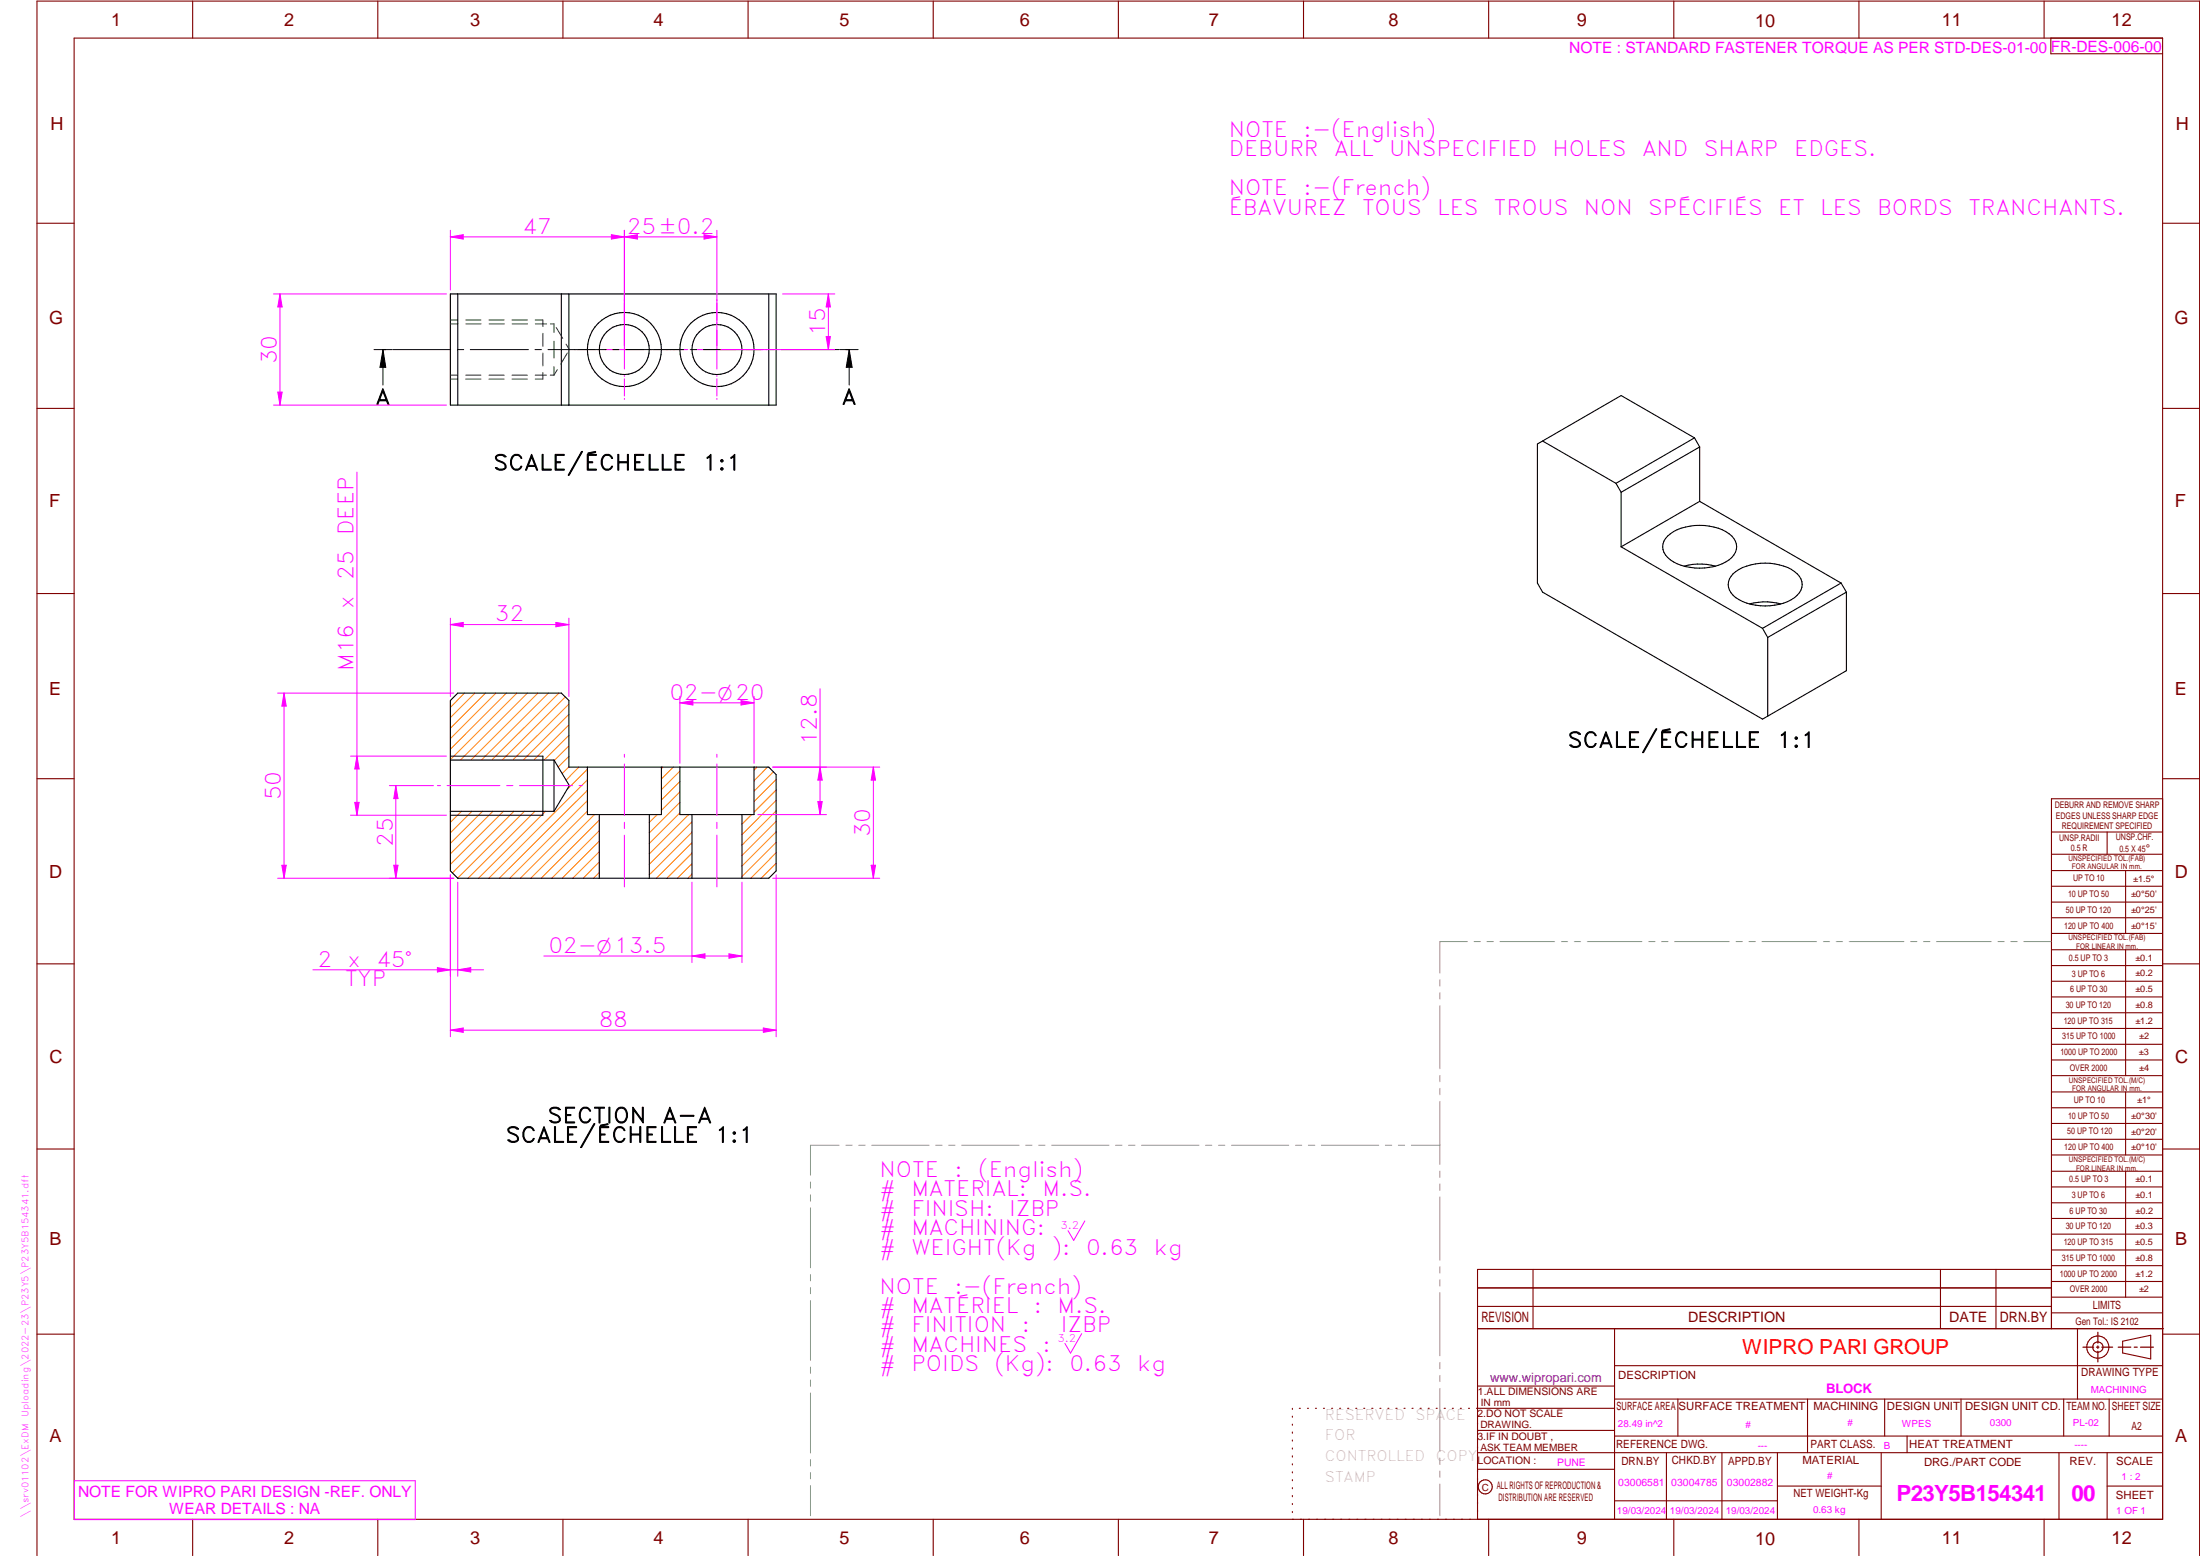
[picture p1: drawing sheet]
<svg xmlns="http://www.w3.org/2000/svg" width="594mm" height="420mm" viewBox="0 0 594 420" stroke-linecap="round" stroke-linejoin="round" font-family="sans-serif">
<g fill="none" stroke="#800000" stroke-width=".3">
<path d="M20 10.3h564v400h-564zM52 .3v10M102 .3v10M152 .3v10M202 .3v10M252 .3v10M302 .3v10M352 .3v10M402 .3v10M452 .3v10M502 .3v10M552 .3v10"/>
<path d="M553.8 10.3v4.2h30.2M10 60.3h10M584 60.3h10M10 110.3h10M584 110.3h10M10 160.3h10M584 160.3h10M10 210.3h10M584 215.7h-30v143.1M584 210.3h10M554 224.7h30M554 230.7h30"/>
<path d="M554 235.1h30M554 239.3h30M569 224.7v6M574 235.1v17M554 243.6h30M554 247.8h30M554 252.1h30M554 256.5h30M574 256.5v33.9M10 260.3h10M554 260.7h30M554 265h30"/>
<path d="M554 269.2h30M554 273.5h30M554 277.7h30M584 260.3h10M554 282h30M554 286.2h30M554 290.4h30M554 294.9h30M554 299.1h30M574 294.9v17M10 310.3h10M554 303.4h30"/>
<path d="M554 307.6h30M554 311.9h30M554 316.3h30M574 316.3v34M584 310.3h10M554 320.5h30M554 324.8h30M554 329h30M554 333.2h30M554 337.5h30M399 358.8h185.2M399 352.8h155"/>
<path d="M399 347.8h155M414 342.8v16M436 358.8v51.5M524 342.8v16M539 342.8v16M554 341.8h30M554 346h30M554 350.3h30M554 354.5h30M554 342.8h-155v67.5M561 358.8v19M10 360.3h10"/>
<path d="M399 374.3h37M436 377.8h148M453.1 377.8v10M488.1 377.8v14.5M508.9 377.8v10M529.5 377.8v10M557.3 377.8v10M569.5 377.8v10M573.2 362.2l7.6-1.6v6.3l-7.6-1.6zM584 368.8h-148M584 360.3h10M349 380.3v.3"/>
<path d="M349 382.4v.3M349 384.6v.3M349 386.7v.3M349 388.8v.3M349 391v.3M349 393.1v.3M349 395.3v.3M349 397.4v.3M349 399.5v.3M350.9 380.3h.2M353.1 380.3h.2M355.2 380.3h.3"/>
<path d="M357.4 380.3h.3M359.6 380.3h.3M361.7 380.3h.3M363.9 380.3h.3M366.1 380.3h.3M368.3 380.3h.2M370.4 380.3h.3M372.6 380.3h.3M374.8 380.3h.3M376.9 380.3h.4M379.1 380.3h.3M381.3 380.3h.3"/>
<path d="M383.4 380.3h.4M385.6 380.3h.3M387.8 380.3h.3M390 380.3h.3M392.2 380.3h.3M394.3 380.3h.3M396.5 380.3h.3M398.7 380.3h37.3M399 396.7h37M399 392.3h185M399 386.2h37M436 387.8h148"/>
<path d="M450 392.3v18M465 392.3v18M480 392.3v18M508 392.3v18M515 387.8v4.5M556 392.3v18M569 392.3v18M52 410.3v9.7M102 410.3v9.7M152 410.3v9.7M202 410.3v9.7M252 410.3v9.7"/>
<path d="M302 410.3v9.7M349 401.7v.3M349 403.8v.4M349 406v.3M349 408.1v.3M352 410.3v9.7M402 410.3v9.7M436 405.3h44M452 410.3v9.7M480 401.3h28M502 410.3v9.7M552 410.3v9.7"/>
<path d="M569 401.3h15M10 420v-419.7h584v419.7"/>
<circle cx="566.5" cy="363.7" r="1.39"/>
<circle cx="566.5" cy="363.8" r="3"/>
<circle cx="401.1" cy="401.5" r="1.9"/>
</g>
<g fill="none" stroke="#f0f" stroke-width=".27">
<path d="M155.1 94.4h.3M156 94.4h4.7M161.4 94.4h.2M163.4 94.4h10.5M168.6 80.9v.3M168.6 81.8v4.7M168.6 87.1v.3M168.6 89.2v10.5M175.6 94.4h.2M185.7 94.4h-9.2M186.3 94.4h.3M188.3 94.4h10.5"/>
<path d="M193.6 80.9v.3M193.6 81.8v4.7M193.6 87.1v.3M193.6 89.2v10.5M200.6 94.4h.3M201.5 94.4h4.7M206.8 94.4h.3M168.6 101.4v.2M168.6 102.3v4.6M168.6 107.6v.3M193.6 101.4v.2M193.6 102.3v4.6"/>
<path d="M193.6 107.6v.3M75 187.2h47.5M118.1 212.1h.8M120.7 212.1h14.3M136.8 212.1h1.7M140.3 212.1h14.3M156.4 212.1h.9M168.6 203.7v.8M168.6 206.3v13.9M193.6 203.7v.8M193.6 206.3v13.9M75 237.2h47.5"/>
<path d="M76.1 233.6h1.2l-.6 3.6zM168.6 222v1.7M168.6 225.5v14M193.6 222v1.7M193.6 225.5v14M292.9 329.7l-3 5.2-1.5-2.6M292.1 360.1l-3 5.3-1.5-2.6M20.1 399.8h92v10.5h-92z"/>
</g>
<g fill="none" stroke="#949494" stroke-width=".27">
<path d="M396.2 254.3h-7.4v8.5M398.1 254.3h1.6M401.5 254.3h1.8M405 254.3h14.8M421.6 254.3h1.7M425.1 254.3h1.7M428.6 254.3h14.8M445.2 254.3h1.7M448.7 254.3h1.7M452.2 254.3h14.8M468.8 254.3h1.7M472.3 254.3h1.7"/>
<path d="M475.8 254.3h14.8M492.4 254.3h1.7M495.8 254.3h1.8M499.4 254.3h14.7M516 254.3h1.6M519.4 254.3h1.8M522.9 254.3h14.8M539.5 254.3h1.7M543 254.3h1.7M546.5 254.3h7.4M388.8 264.5v1.8M388.8 268.1v1.6"/>
<path d="M388.8 271.6v17M388.8 290.4v1.7M388.8 293.9v1.7M388.8 297.4v17M218.9 319.2v1.6M226.6 309.2h-7.7v8.1M228.4 309.2h1.7M231.9 309.2h1.7M235.4 309.2h15.5M252.7 309.2h1.7M256.2 309.2h1.7M259.7 309.2h15.5"/>
<path d="M277 309.2h1.7M280.5 309.2h1.7M284 309.2h15.5M301.2 309.2h1.8M304.8 309.2h1.7M308.3 309.2h15.5M325.5 309.2h1.7M329.1 309.2h1.6M332.6 309.2h15.4M349.8 309.2h1.7M353.3 309.2h1.7M356.8 309.2h15.5"/>
<path d="M374.1 309.2h1.7M377.6 309.2h1.7M381.1 309.2h7.7M388.8 316.2v1.7M388.8 319.7v1.7M218.9 322.6v1.8M218.9 326.1v16.2M388.8 323.2v17.1M218.9 344.1v1.8M218.9 347.6v1.7M218.9 351.2v16.1M388.8 342.1v1.6"/>
<path d="M388.8 345.6v1.7M388.8 349v17.1M218.9 369.1v1.7M218.9 372.6v1.8M218.9 376.1v16.2M388.8 367.9v1.7M388.8 371.4v1.7M388.8 374.9v17M218.9 394.1v1.8M218.9 397.6v1.7M388.8 393.7v1.7M388.8 397.2v1.7"/>
<path d="M218.9 401.2v8.1M388.8 400.7v8.6"/>
</g>
<path d="M566.5 359.7v3M562.5 363.8h2.9M566.1 363.8h.7M566.5 363.4v.7M566.5 364.9v2.8M567.6 363.8h2.9M572 363.8h3.4M576.3 363.8h.8M578 363.8h3.5" fill="none" stroke="#800000" stroke-width=".34"/>
<g fill="none" stroke="#000" stroke-width=".3">
<path d="M121.6 79.4h88v30h-88zM123.6 79.4v30M151.6 79.4v30M153.6 79.4v30M207.6 79.4v30M416.6 119.1l-1.4 .8v37.5l1.4 2.5 59.3 34.3 1.4-.8M416.6 119.1l19.8 11.4M457.6 118.2l-19.8-11.4-21.2 12.3M457.6 118.2l1.4 2.5M457.6 118.2l-21.2 12.3M436.4 130.5l1.4 2.4M437.8 132.9v14.8"/>
<path d="M459 135.4l38.2 22M459 120.7l-21.2 12.2M459 120.7v14.7M459 135.4l-21.2 12.3M437.8 147.7l38.1 22M450.3 144.7a14.2 14.2 0 0 1 12.5-2.4 7.4 7.4 0 0 1 6.1 4.6 5.1 5.1 0 0 1-3.8 5.3 15.4 15.4 0 0 1-14-1 4 4 0 0 1-.8-6.5zM454.7 152.9l2.4-.5 2.5-.1 3.6 .6M468 154.9a14.2 14.2 0 0 1 12.5-2.4 7.6 7.6 0 0 1 6.1 4.6 4.5 4.5 0 0 1-2.9 4.8 15.4 15.4 0 0 1-15-.5 4 4 0 0 1-.7-6.5zM497.2 157.4l1.4 2.5M497.2 157.4l-21.3 12.3M498.6 159.9v21.2l-21.3 12.3M498.6 159.9l-21.3 12.2"/>
<path d="M472.4 163.1l1.2-.3a16 16 0 0 1 7.3 .3M475.9 169.7l1.4 2.4M477.3 172.1v21.3M123.6 187.2h28l2 1.9v18h54l2 2.1v26l-2 2h-84l-2-2v-46.1zM121.6 219.1h28M121.6 205.2h28M146.6 204.2v15.9M149.6 205.2l4.1 6.9-4.1 7M149.6 205.2v13.9M161.8 220v17.2M175.3 220v17.2M178.6 207.1v12.9h-20v-12.9"/>
<path d="M183.6 207.1v12.9h20v-12.9M186.9 220v17.2M200.4 220v17.2"/>
<circle cx="168.6" cy="94.4" r="6.7"/>
<circle cx="168.6" cy="94.4" r="10"/>
<circle cx="193.6" cy="94.4" r="6.7"/>
<circle cx="193.6" cy="94.4" r="10"/>
</g>
<g fill="none" stroke="#008000" stroke-width=".27">
<path d="M121.6 87.5h2.1M121.6 86.4h2M125.8 86.4h4.1M125.8 87.5h4.1M132 86.4h4.1M132.1 87.5h4.1M138.3 86.4h4.1M138.3 87.5h4.1M144.5 86.4h2.1v1.8M144.6 87.5h3M146.6 90v3.5M146.6 95.3v3.5"/>
<path d="M148.6 87.5h1v2.3M149.6 92.1v4.6M149.6 99v2.3M150.2 88.4l1.8 3M150.5 99.8l-.9 1.5M152.9 92.9l.8 1.5M153.2 95.3l-1.8 3M121.6 101.3h2M121.6 102.4h2M125.8 101.3h4.1M125.8 102.4h4.1M132 101.3h4.1"/>
<path d="M132 102.4h4.1M138.3 101.3h4.1M138.3 102.4h4.1M144.5 101.3h3.1M146.6 100.6v1.8h-2.1M148.6 101.3h1"/>
</g>
<g fill="none" stroke="#000" stroke-width=".27">
<path d="M101 94.4h4.8M103.4 94.4v9.6M103.4 94.4l.8 4.8h-1.6zM106 94.4h15.7M123.5 94.4h1.7M127 94.4h15.7M144.5 94.4h1.7M148 94.4h15.7M165.5 94.4h1.7M169 94.4h15.7M186.5 94.4h1.7M189.9 94.4h15.7"/>
<path d="M207.4 94.4h1.8M210.9 94.4h15.7M226.9 94.4h4.8M229.3 94.4l.8 4.8h-1.6zM229.3 94.4v9.6M121.6 204.2h25M121.6 220.1h25"/>
</g>
<path d="M103.4 94.4l.8 4.8h-1.6zM229.3 94.4l.8 4.8h-1.6z" fill="#000"/>
<g fill="none" stroke="#ff8000" stroke-width=".27">
<path d="M125.4 187.2l-3.8 3.8M128.3 187.2l-6.7 6.6M131.1 187.2l-9.5 9.4M133.9 187.2l-12.3 12.3M136.7 187.2l-15.1 15.1M139.6 187.2l-18 17.9M142.4 187.2l-18.1 18M145.2 187.2l-18 18M148.1 187.2l-18.1 18M150.9 187.2l-18.1 18M152.6 188.2l-17 17M153.6 190.1l-15.1 15.1"/>
<path d="M153.6 195.7l-9.5 9.5M153.6 192.9l-12.3 12.3M153.6 198.6l-6.7 6.6M121.8 219.1l-.2 .2M124.6 219.1l-3 3M127.5 219.1l-5.9 5.8M130.3 219.1l-8.7 8.7M133.1 219.1l-11.5 11.5M135.9 219.1l-14.3 14.3M138.8 219.1l-16.6 16.6M141.6 219.1l-18 18M144.4 219.1l-18 18.1"/>
<path d="M147.3 219.1l-18.1 18.1M153.6 201.4l-3.9 4M153.6 204.3l-2.9 2.8M153.6 207.1l-1.8 1.8M156.3 207.1l-3.4 3.6M158.6 210.6l-26.6 26.6M158.6 207.7l-5.5 5.5M158.6 213.4l-23.8 23.8M158.6 216.2l-20.9 21M158.6 219l-18.1 18.2M160.5 220l-17.2 17.2M177.5 220l-2.2 2.1"/>
<path d="M179 207.1l-.4 .4M181.8 207.1l-3.2 3.3M183.6 213.8l-5 5M183.6 211l-5 5M183.6 208.2l-5 5M183.6 216.7l-8.3 8.2M183.6 219.5l-8.3 8.3M186 220l-10.7 10.6M202.9 220l-2.5 2.5M204.4 207.1l-.8 .9M207.3 207.1l-3.7 3.7M208.8 208.4l-5.2 5.3"/>
<path d="M209.6 210.5l-6 6M209.6 213.3l-6 6M209.6 216.1l-9.2 9.3M209.6 218.9l-9.2 9.3M161.8 221.4l-15.7 15.8M161.8 224.3l-12.8 12.9M161.8 227.1l-10 10.1M161.8 230l-7.2 7.2M161.8 232.7l-4.3 4.5M161.8 235.6l-1.5 1.6M186.9 236.1l-1.1 1.1M186.9 227.5l-9.7 9.7"/>
<path d="M186.9 221.9l-11.6 11.5M186.9 224.7l-11.6 11.5M186.9 230.4l-6.8 6.8M186.9 233.2l-4 4M209.6 233.1l-4.1 4.1M209.6 230.3l-6.9 6.9M209.6 221.8l-9.2 9.2M209.6 224.6l-9.2 9.2M209.6 227.5l-9.2 9.2"/>
</g>
<path d="M76.1 233.6h1.2l-.6 3.6z" fill="#f0f"/>
<path d="M76.7 187.2l.6 3.5h-1.2z" fill="none" stroke="#f0f" stroke-width=".27"/>
<path d="M76.7 187.2l.6 3.5h-1.2z" fill="#f0f"/>
<path d="M121.6 168.7l3.5-.6v1.1zM121.6 166.9v21.2M153.6 166.9v21.2M76.7 187.2v50" fill="none" stroke="#f0f" stroke-width=".27"/>
<path d="M121.6 168.7l3.5-.6v1.1z" fill="#f0f"/>
<path d="M150.1 168.1l3.5 .6-3.5 .5z" fill="none" stroke="#f0f" stroke-width=".27"/>
<path d="M150.1 168.1l3.5 .6-3.5 .5z" fill="#f0f"/>
<path d="M121.6 168.7h32M121.6 236.2v43.8M209.6 236.2v43.8M121.6 278.2l3.5-.6v1.2z" fill="none" stroke="#f0f" stroke-width=".27"/>
<path d="M121.6 278.2l3.5-.6v1.2z" fill="#f0f"/>
<path d="M206.1 277.6l3.5 .6-3.5 .6z" fill="none" stroke="#f0f" stroke-width=".27"/>
<path d="M206.1 277.6l3.5 .6-3.5 .6z" fill="#f0f"/>
<path d="M208.7 207.1h28.9M208.7 237.2h28.9M235.2 233.6h1.2l-.6 3.6zM121.6 278.2h88" fill="none" stroke="#f0f" stroke-width=".27"/>
<path d="M235.2 233.6h1.2l-.6 3.6z" fill="#f0f"/>
<path d="M235.8 207.1l.6 3.6h-1.2z" fill="none" stroke="#f0f" stroke-width=".27"/>
<path d="M235.8 207.1l.6 3.6h-1.2z" fill="#f0f"/>
<path d="M235.8 207.1v30.1M186.9 238.2v21.7M200.4 238.2v21.7M196.8 257.6l3.6 .5-3.6 .6z" fill="none" stroke="#f0f" stroke-width=".27"/>
<path d="M196.8 257.6l3.6 .5-3.6 .6z" fill="#f0f"/>
<path d="M186.9 258.1l3.5-.5v1.1z" fill="none" stroke="#f0f" stroke-width=".27"/>
<path d="M186.9 258.1l3.5-.5v1.1z" fill="#f0f"/>
<path d="M183.6 188v18.1M200.1 189.2l3.5 .6-3.5 .6zM203.6 188v18.1M146.8 258.1h53.6" fill="none" stroke="#f0f" stroke-width=".27"/>
<path d="M200.1 189.2l3.5 .6-3.5 .6z" fill="#f0f"/>
<path d="M183.6 189.8l3.5-.6v1.2z" fill="none" stroke="#f0f" stroke-width=".27"/>
<path d="M183.6 189.8l3.5-.6v1.2z" fill="#f0f"/>
<path d="M183.6 189.8h20M204.6 220h18.6M208.7 207.1h14.5M221.4 207.1l.6 3.6h-1.2z" fill="none" stroke="#f0f" stroke-width=".27"/>
<path d="M221.4 207.1l.6 3.6h-1.2z" fill="#f0f"/>
<path d="M220.8 216.5h1.2l-.6 3.5z" fill="none" stroke="#f0f" stroke-width=".27"/>
<path d="M220.8 216.5h1.2l-.6 3.5z" fill="#f0f"/>
<path d="M221.4 186v34M94.7 204.2h25.9M96.4 204.2l.6 3.4h-1.2zM94.7 220.1h25.9" fill="none" stroke="#f0f" stroke-width=".27"/>
<path d="M96.4 204.2l.6 3.4h-1.2z" fill="#f0f"/>
<path d="M95.8 216.7h1.2l-.6 3.4z" fill="none" stroke="#f0f" stroke-width=".27"/>
<path d="M95.8 216.7h1.2l-.6 3.4z" fill="#f0f"/>
<path d="M96.4 127.5v92.6M121.6 236.2v27.4M123.6 238.2v25.4M118.1 261.3l3.5 .6-3.5 .6z" fill="none" stroke="#f0f" stroke-width=".27"/>
<path d="M118.1 261.3l3.5 .6-3.5 .6z" fill="#f0f"/>
<path d="M123.6 261.9l3.5-.6v1.2z" fill="none" stroke="#f0f" stroke-width=".27"/>
<path d="M123.6 261.9l3.5-.6v1.2z" fill="#f0f"/>
<path d="M73.9 79.4h46.7M73.9 109.4h46.7M75 105.9h1.2l-.6 3.5zM84.5 261.9h46.1" fill="none" stroke="#f0f" stroke-width=".27"/>
<path d="M75 105.9h1.2l-.6 3.5z" fill="#f0f"/>
<path d="M75.6 79.4l.6 3.5h-1.2z" fill="none" stroke="#f0f" stroke-width=".27"/>
<path d="M75.6 79.4l.6 3.5h-1.2z" fill="#f0f"/>
<path d="M75.6 79.4v30M121.6 64l3.5-.6v1.2zM121.6 62.2v16.1M168.6 62.2v31.1" fill="none" stroke="#f0f" stroke-width=".27"/>
<path d="M121.6 64l3.5-.6v1.2z" fill="#f0f"/>
<path d="M165.1 63.4l3.5 .6-3.5 .6z" fill="none" stroke="#f0f" stroke-width=".27"/>
<path d="M165.1 63.4l3.5 .6-3.5 .6z" fill="#f0f"/>
<path d="M121.6 64h47M168.6 62.2v31.1M168.6 64l3.5-.6v1.2zM193.6 62.2v31.1" fill="none" stroke="#f0f" stroke-width=".27"/>
<path d="M168.6 64l3.5-.6v1.2z" fill="#f0f"/>
<path d="M190.1 63.4l3.5 .6-3.5 .6z" fill="none" stroke="#f0f" stroke-width=".27"/>
<path d="M190.1 63.4l3.5 .6-3.5 .6z" fill="#f0f"/>
<path d="M168.6 64h25M211.3 79.4h14.1M223.7 79.4l.5 3.5h-1.1zM194.6 94.4h30.8" fill="none" stroke="#f0f" stroke-width=".27"/>
<path d="M223.7 79.4l.5 3.5h-1.1z" fill="#f0f"/>
<path d="M223.1 90.9h1.1l-.5 3.5z" fill="none" stroke="#f0f" stroke-width=".27"/>
<path d="M223.1 90.9h1.1l-.5 3.5z" fill="#f0f"/>
<path d="M223.7 79.4v15M105.1 212.1h11.9M105.1 237.2h17.4M106.3 233.6h1.2l-.6 3.6z" fill="none" stroke="#f0f" stroke-width=".27"/>
<path d="M106.3 233.6h1.2l-.6 3.6z" fill="#f0f"/>
<path d="M106.9 212.1l.6 3.5h-1.2z" fill="none" stroke="#f0f" stroke-width=".27"/>
<path d="M106.9 212.1l.6 3.5h-1.2z" fill="#f0f"/>
<path d="M106.9 212.1v25.1" fill="none" stroke="#f0f" stroke-width=".27"/>
<g font-size="6" fill="#f0f">
<text x="512.1" y="405.2">P23Y5B154341</text>
<text x="559.4" y="405.2">00</text>
</g>
<g font-size="5.7" fill="#f0f">
<text x="331.8" y="37">NOTE</text>
<text x="352" y="37">:-(English)</text>
<text x="331.8" y="42.2">DEBURR</text>
<text x="360.2" y="42.2">ALL</text>
<text x="375.2" y="42.2">UNSPECIFIED</text>
<text x="419.2" y="42.2">HOLES</text>
<text x="443.4" y="42.2">AND</text>
<text x="460.1" y="42.2">SHARP</text>
<text x="484.5" y="42.2">EDGES.</text>
<text x="331.8" y="52.7">NOTE</text>
<text x="352" y="52.7">:-(French)</text>
<text x="331.8" y="58">ÉBAVUREZ</text>
<text x="367.8" y="58">TOUS</text>
<text x="388.1" y="58">LES</text>
<text x="403.4" y="58">TROUS</text>
<text x="427.7" y="58">NON</text>
<text x="445.1" y="58">SPÉCIFIÉS</text>
<text x="480.2" y="58">ET</text>
<text x="491.5" y="58">LES</text>
<text x="506.9" y="58">BORDS</text>
<text x="531.5" y="58">TRANCHANTS.</text>
<text x="141.1" y="63.1">47</text>
<text x="169.2" y="63.1">25±0.2</text>
<text x="222.8" y="90.8" transform="rotate(-90 222.8 90.8)">15</text>
<text x="74.7" y="98.3" transform="rotate(-90 74.7 98.3)">30</text>
<text x="95.5" y="144.5" transform="rotate(-90 95.5 144.5)">DEEP</text>
<text x="95.5" y="156.6" transform="rotate(-90 95.5 156.6)">25</text>
<text x="95.5" y="164.4" transform="rotate(-90 95.5 164.4)">x</text>
<text x="133.6" y="167.8">32</text>
<text x="95.5" y="181.2" transform="rotate(-90 95.5 181.2)">M16</text>
<text x="180.8" y="188.9">02-O20</text>
<text x="220.5" y="201.3" transform="rotate(-90 220.5 201.3)">12.8</text>
<text x="75.8" y="216.1" transform="rotate(-90 75.8 216.1)">50</text>
<text x="234.9" y="226.1" transform="rotate(-90 234.9 226.1)">30</text>
<text x="106" y="228.6" transform="rotate(-90 106 228.6)">25</text>
<text x="148.1" y="257.3">02-O13.5</text>
<text x="85.7" y="261">2</text>
<text x="93.8" y="261">x</text>
<text x="101.6" y="261">45°</text>
<text x="93.2" y="266.2">TYP</text>
<text x="161.7" y="277.3">88</text>
<text x="237.5" y="317.8">NOTE</text>
<text x="257.7" y="317.8">:</text>
<text x="264.1" y="317.8">(English)</text>
<text x="237.5" y="323">#</text>
<text x="246.1" y="323">MATERIAL:</text>
<text x="281.5" y="323">M.S.</text>
<text x="237.5" y="328.3">#</text>
<text x="246.1" y="328.3">FINISH:</text>
<text x="272.5" y="328.3">IZBP</text>
<text x="237.5" y="333.5">#</text>
<text x="246.1" y="333.5">MACHINING:</text>
<text x="237.5" y="338.8">#</text>
<text x="246.1" y="338.8">WEIGHT(Kg</text>
<text x="284" y="338.8">):</text>
<text x="293.3" y="338.8">0.63</text>
<text x="311.6" y="338.8">kg</text>
<text x="237.5" y="349.3">NOTE</text>
<text x="257.7" y="349.3">:-(French)</text>
<text x="237.5" y="354.5">#</text>
<text x="237.5" y="359.8">#</text>
<text x="246.1" y="359.8">FINITION</text>
<text x="246.1" y="354.5">MATÉRIEL</text>
<text x="275.9" y="359.8">:</text>
<text x="279.2" y="354.5">:</text>
<text x="285.6" y="354.5">M.S.</text>
<text x="286.5" y="359.8">IZBP</text>
<text x="237.5" y="365">#</text>
<text x="246.1" y="365">MACHINES</text>
<text x="281.5" y="365">:</text>
<text x="237.5" y="370.3">#</text>
<text x="246.1" y="370.3">POIDS</text>
<text x="268.5" y="370.3">(Kg):</text>
<text x="288.8" y="370.3">0.63</text>
<text x="307.1" y="370.3">kg</text>
</g>
<g font-size="5.7">
<text x="101.4" y="109.2">A</text>
<text x="227.3" y="109.2">A</text>
<text x="133.2" y="127">SCALE/ÉCHELLE</text>
<text x="189.8" y="127">1:1</text>
<text x="423.3" y="201.8">SCALE/ÉCHELLE</text>
<text x="479.9" y="201.8">1:1</text>
<text x="147.9" y="303.2">SECTION</text>
<text x="178.9" y="303.2">A-A</text>
<text x="136.6" y="308.5">SCALE/ÉCHELLE</text>
<text x="193.1" y="308.5">1:1</text>
</g>
<text font-size="5.6" fill="#f00" x="470.5" y="365.5">WIPRO PARI GROUP</text>
<g font-size="4.9" fill="#800000">
<text x="30" y="6.9">1</text>
<text x="76.7" y="6.9">2</text>
<text x="127" y="6.9">3</text>
<text x="176.5" y="6.9">4</text>
<text x="226.7" y="6.9">5</text>
<text x="275.4" y="6.9">6</text>
<text x="326.4" y="6.9">7</text>
<text x="375" y="6.9">8</text>
<text x="425.8" y="6.9">9</text>
<text x="473.9" y="7.3">10</text>
<text x="524.3" y="6.9">11</text>
<text x="570.2" y="6.9">12</text>
<text x="13.6" y="35.1">H</text>
<text x="587.6" y="35.1">H</text>
<text x="13.2" y="87.5">G</text>
<text x="587.2" y="87.5">G</text>
<text x="13.2" y="137">F</text>
<text x="587.2" y="137">F</text>
<text x="13.2" y="187.6">E</text>
<text x="587.2" y="187.6">E</text>
<text x="13.2" y="237">D</text>
<text x="587.2" y="237">D</text>
<text x="13.4" y="287.1">C</text>
<text x="587.4" y="287.1">C</text>
<text x="13.4" y="336.2">B</text>
<text x="587.4" y="336.2">B</text>
<text x="13.4" y="389.3">A</text>
<text x="587.4" y="389.3">A</text>
<text x="30" y="416.9">1</text>
<text x="76.7" y="416.9">2</text>
<text x="127" y="416.9">3</text>
<text x="176.5" y="416.9">4</text>
<text x="226.7" y="416.9">5</text>
<text x="275.4" y="416.9">6</text>
<text x="326.4" y="416.9">7</text>
<text x="375" y="416.9">8</text>
<text x="425.8" y="416.9">9</text>
<text x="473.9" y="417.3">10</text>
<text x="524.3" y="416.9">11</text>
<text x="570.2" y="416.9">12</text>
</g>
<g font-size="4.2" fill="#f0f">
<text x="423.7" y="14.3">NOTE : STANDARD FASTENER TORQUE AS PER STD-DES-01-00</text>
<text x="553.8" y="14">FR-DES-006-00</text>
<text x="21.1" y="404.3">NOTE FOR WIPRO PARI DESIGN -REF. ONLY</text>
<text x="45.7" y="408.8">WEAR DETAILS : NA</text>
</g>
<g font-size="3.9" fill="#800000">
<text x="400" y="357.1">REVISION</text>
<text x="455.9" y="357.1">DESCRIPTION</text>
<text x="526.4" y="357.1">DATE</text>
<text x="540" y="357.1">DRN.BY</text>
</g>
<g font-size="3.9" fill="#c0c0c0">
<text x="357.8" y="383.3">RESERVED</text>
<text x="382.3" y="383.3">SPACE</text>
<text x="357.8" y="388.9">FOR</text>
<text x="357.8" y="394.5">CONTROLLED</text>
<text x="387.8" y="394.5">COPY</text>
<text x="357.8" y="400">STAMP</text>
</g>
<text font-size="3.6" fill="#f0f" x="493.1" y="376.1">BLOCK</text>
<text font-size="3.5" fill="#00f" x="402.4" y="373.3">www.wipropari.com</text>
<g font-size="3.1" fill="#800000">
<text x="565.1" y="353.5">LIMITS</text>
<text x="562" y="371.7">DRAWING TYPE</text>
<text x="437" y="372.3">DESCRIPTION</text>
<text x="436.5" y="380.8">SURFACE AREA</text>
<text x="453.3" y="380.8">SURFACE TREATMENT</text>
<text x="489.7" y="380.8">MACHINING</text>
<text x="509.5" y="380.8">DESIGN UNIT</text>
<text x="530.6" y="380.8">DESIGN UNIT CD.</text>
<text x="558" y="380.6">TEAM NO.</text>
<text x="570.3" y="380.7">SHEET SIZE</text>
<text x="575.6" y="386.1">A2</text>
<text x="436.4" y="391.1">REFERENCE DWG.</text>
<text x="437.8" y="395.5">DRN.BY</text>
<text x="451.4" y="395.4">CHKD.BY</text>
<text x="466.6" y="395.5">APPD.BY</text>
<text x="486.7" y="395.4">MATERIAL</text>
<text x="488.9" y="390.9">PART CLASS.</text>
<text x="515.6" y="390.9">HEAT TREATMENT</text>
<text x="519.6" y="395.9">DRG./PART CODE</text>
<text x="558.9" y="395.5">REV.</text>
<text x="571.4" y="395.6">SCALE</text>
<text x="484.3" y="404.2">NET WEIGHT-Kg</text>
<text x="571.4" y="404.7">SHEET</text>
</g>
<text font-size="3" fill="#800000" x="579.5" y="230.1">°</text>
<g font-size="2.8" fill="#f0f">
<text x="286.4" y="331.9">3.2</text>
<text x="285.5" y="362.3">3.2</text>
<text x="420.5" y="396">PUNE</text>
<text x="437" y="401.2">03006581</text>
<text x="451.3" y="401.2">03004785</text>
<text x="466.3" y="401.2">03002882</text>
</g>
<g font-size="2.8" fill="#800000">
<text x="560.4" y="357.7">Gen Tol.: IS 2102</text>
<text x="399.1" y="376.6">1.ALL DIMENSIONS ARE</text>
<text x="399" y="382.7">2.DO NOT SCALE</text>
<text x="399" y="388.7">3.IF IN DOUBT ,</text>
<text x="399" y="395.4">LOCATION :</text>
<text x="404.2" y="402">ALL RIGHTS OF REPRODUCTION &amp;</text>
<text x="404.7" y="405.4">DISTRIBUTION ARE RESERVED</text>
</g>
<g font-size="2.7" fill="#f0f">
<text x="564.6" y="376.2">MACHINING</text>
<text x="436.9" y="385.4">28.49 in^2</text>
<text x="471.4" y="385.5">#</text>
<text x="498.9" y="385">#</text>
<text x="513.6" y="385.3">WPES</text>
<text x="537.3" y="385.1">0300</text>
<text x="559.7" y="385.1">PL-02</text>
<text x="474.6" y="391.2">---</text>
<text x="508.7" y="391.2">B</text>
<text x="560.2" y="391.1">----</text>
<text x="493.4" y="399.5">#</text>
<text x="572.8" y="399.7">1 : 2</text>
<text x="436.6" y="408.7">19/03/2024</text>
<text x="450.9" y="408.8">19/03/2024</text>
<text x="466" y="408.9">19/03/2024</text>
<text x="489.6" y="408.5">0.63 kg</text>
<text x="571.4" y="408.7">1 OF 1</text>
</g>
<g font-size="2.7" fill="#800000">
<text x="399.9" y="379.7">IN mm</text>
<text x="399.7" y="385.7">DRAWING.</text>
<text x="399.7" y="391.8">ASK TEAM MEMBER</text>
<text x="400.1" y="402.5">C</text>
</g>
<g font-size="2.5" fill="#800000">
<text x="554.9" y="218.3">DEBURR AND REMOVE SHARP</text>
<text x="555.2" y="221">EDGES UNLESS SHARP EDGE</text>
<text x="556.1" y="227.1">UNSP.RADII</text>
<text x="556.8" y="223.8">REQUIREMENT SPECIFIED</text>
<text x="571.4" y="226.9">UNSP.CHF.</text>
<text x="559.2" y="229.9">0.5 R</text>
<text x="572.3" y="230.1">0.5 X 45</text>
<text x="559.8" y="238">UP TO 10</text>
<text x="576.1" y="238.1">±1.5°</text>
<text x="558.5" y="242.2">10 UP TO 50</text>
<text x="575.5" y="242.3">±0°50'</text>
<text x="557.4" y="250.7">120 UP TO 400</text>
<text x="557.9" y="246.5">50 UP TO 120</text>
<text x="575.5" y="250.7">±0°15'</text>
<text x="575.5" y="246.5">±0°25'</text>
<text x="558.7" y="259.4">0.5 UP TO 3</text>
<text x="559.5" y="263.7">3 UP TO 6</text>
<text x="576.6" y="263.6">±0.2</text>
<text x="576.6" y="259.4">±0.1</text>
<text x="559" y="267.9">6 UP TO 30</text>
<text x="576.6" y="267.9">±0.5</text>
<text x="557.8" y="272.2">30 UP TO 120</text>
<text x="576.6" y="272.2">±0.8</text>
<text x="556.9" y="280.7">315 UP TO 1000</text>
<text x="557.3" y="276.4">120 UP TO 315</text>
<text x="576.6" y="276.4">±1.2</text>
<text x="577.7" y="280.7">±2</text>
<text x="556.4" y="284.9">1000 UP TO 2000</text>
<text x="577.6" y="284.9">±3</text>
<text x="558.9" y="289.2">OVER 2000</text>
<text x="577.7" y="289.3">±4</text>
<text x="560" y="297.9">UP TO 10</text>
<text x="577.1" y="297.9">±1°</text>
<text x="558.5" y="302.1">10 UP TO 50</text>
<text x="575.5" y="302.1">±0°30'</text>
<text x="557.4" y="310.6">120 UP TO 400</text>
<text x="558.2" y="306.3">50 UP TO 120</text>
<text x="575.5" y="310.6">±0°10'</text>
<text x="575.5" y="306.4">±0°20'</text>
<text x="558.8" y="319.2">0.5 UP TO 3</text>
<text x="559.4" y="323.4">3 UP TO 6</text>
<text x="576.6" y="319.2">±0.1</text>
<text x="576.6" y="323.5">±0.1</text>
<text x="558.9" y="327.7">6 UP TO 30</text>
<text x="576.7" y="327.7">±0.2</text>
<text x="557.8" y="332">30 UP TO 120</text>
<text x="576.6" y="332">±0.3</text>
<text x="556.8" y="340.5">315 UP TO 1000</text>
<text x="557.3" y="336.3">120 UP TO 315</text>
<text x="576.6" y="336.3">±0.5</text>
<text x="576.6" y="340.5">±0.8</text>
<text x="556.2" y="344.7">1000 UP TO 2000</text>
<text x="576.6" y="344.7">±1.2</text>
<text x="558.9" y="349">OVER 2000</text>
<text x="577.6" y="349">±2</text>
</g>
<g font-size="2.4" fill="#f0f">
<text x="7.7" y="382.7" transform="rotate(-90 7.7 382.7)">Uploading\2022-23\P23Y5\P23Y5B154341.dft</text>
<text x="7.7" y="409.8" transform="rotate(-90 7.7 409.8)">\\srv01102\ExDM</text>
</g>
<g font-size="2.1" fill="#800000">
<text x="558.5" y="232.4">UNSPECIFIED TOL.(FAB)</text>
<text x="559.5" y="234.7">FOR ANGULAR IN mm.</text>
<text x="558.6" y="253.9">UNSPECIFIED TOL.(FAB)</text>
<text x="560.7" y="256.3">FOR LINEAR IN mm.</text>
<text x="558.7" y="292.3">UNSPECIFIED TOL.(M/C)</text>
<text x="559.6" y="294.7">FOR ANGULAR IN mm.</text>
<text x="558.7" y="313.7">UNSPECIFIED TOL.(M/C)</text>
<text x="560.6" y="316.1">FOR LINEAR IN mm.</text>
</g>
</svg>
